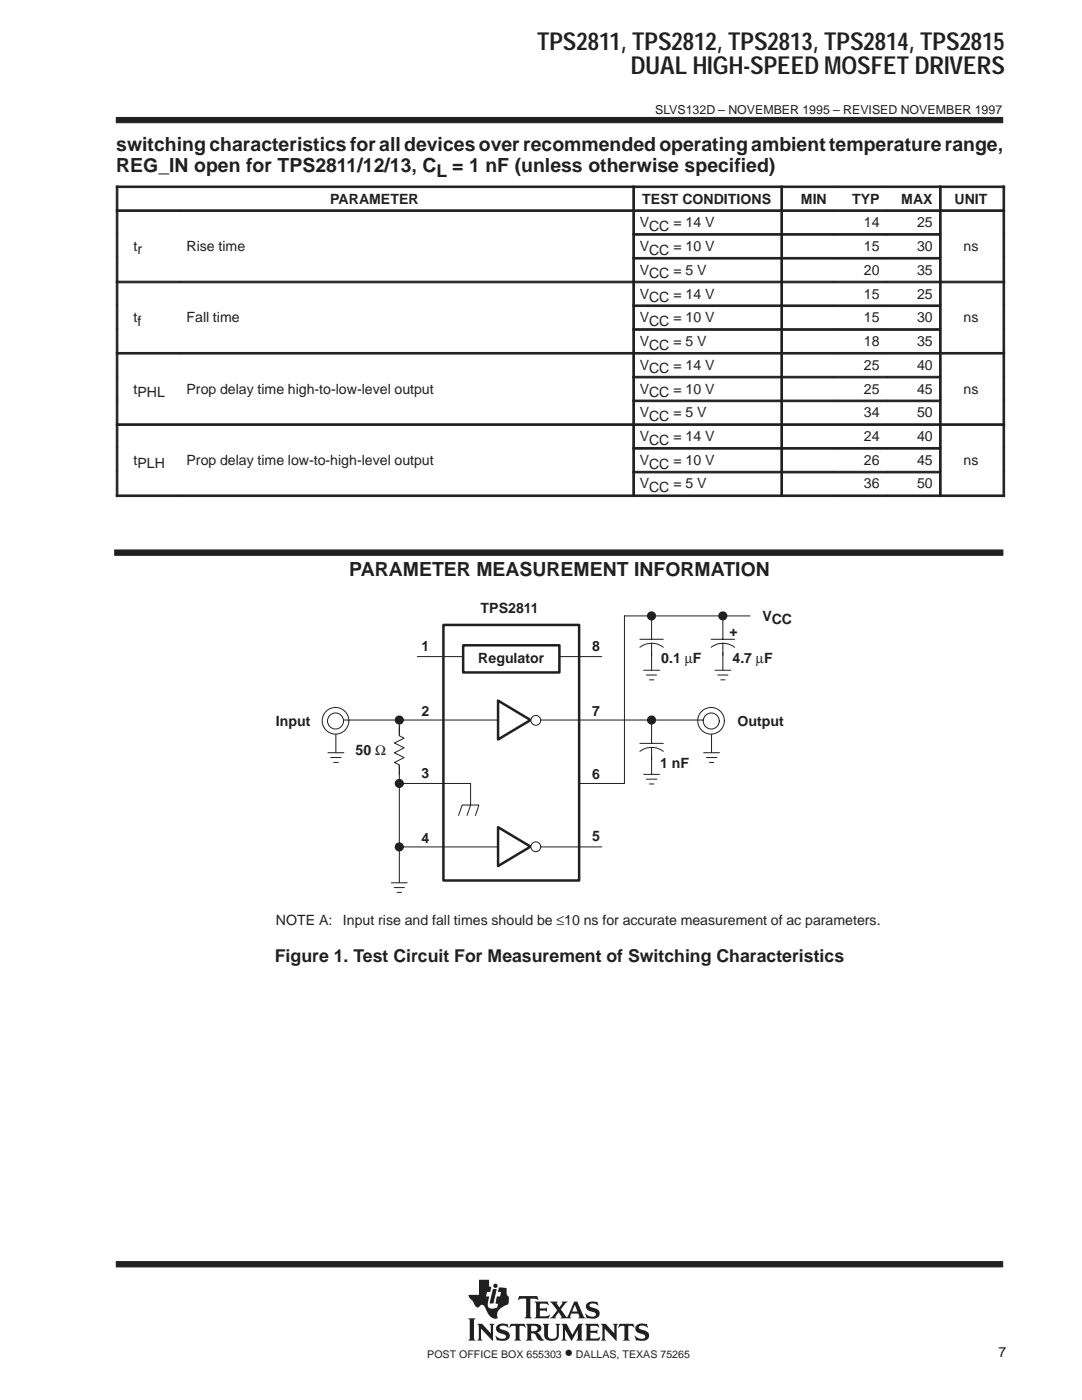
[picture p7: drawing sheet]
<svg xmlns="http://www.w3.org/2000/svg" width="216mm" height="279mm" viewBox="0 0 216 279" stroke-linecap="round" stroke-linejoin="round" font-family="sans-serif">
<g fill="#231f20" stroke="#231f20" stroke-width=".2">
<path d="M23.2 23.4h176.9v1.1h-176.9z" fill-rule="evenodd"/>
<path d="M23.2 251.8h176.9v1h-176.9z" fill-rule="evenodd"/>
</g>
<g fill="#231f20">
<path d="M98.3 257.3h.8l-.6 2.8h-.8z"/>
<path d="M104.9 264.2h1.9a.9 .9 0 0 1 1 .3 .9 .9 0 0 1 0 1.2l-.7 .2 .5 .4 .9 1.2a1.2 1.2 0 0 1-1.6-1l-.3-.4h-.6v1l.3 .4h-1.4l.3-.5v-2.3z" fill-rule="evenodd"/>
<path d="M109.7 259.8h1.6l-.2 .3 .5 .8 .6-.8-.1-.3h1.2l-.4 .2-1 1.3 1.2 1.6 1.5-3.1h.6l1.2 2.9 .4 .4-1.4-.1a.22 .22 0 0 0 .2-.1 .22 .22 0 0 0 0-.3l-.2-.4h-1.4l-.2 .7 .2 .2h-2.2l.2-.3-.5-.9-.7 .9 .2 .3h-1.3l.6-.4 .9-1.2z" fill-rule="evenodd"/>
<path d="M127.1 264.4l.8-.3 .9 .2 .2-.2 .3 .8-.1 .1a1.2 1.2 0 0 0-1.7-.1 1.47 1.47 0 0 0 1.3 .7 1.03 1.03 0 0 1 .7 1.2 1.03 1.03 0 0 1-1.2 .8l-1.1-.1-.2 .1-.4-1 .9 .5h.9a.45 .45 0 0 0 .4-.5 .45 .45 0 0 0-.6-.3l-.2-.1a1.11 1.11 0 0 1-1.2-1.5z" fill-rule="evenodd"/>
<path d="M123.6 264.2h2.8l.2 .8-.6-.4h-.5l-.1 .1v2.4l.3 .4h-1.4l.3-.4v-2.4l-.1-.1h-.5l-.7 .4z" fill-rule="evenodd"/>
<path d="M116.7 264.2h2.6l.2 .8-.6-.4-1.1 .1v.9h1.1l.3-.3v.9l-.4-.2h-1v1l1.3 .1 .7-.3-.3 .7h-2.8l.3-.4v-2.5z" fill-rule="evenodd"/>
<path d="M119.9 264.2h1l1.7 1.9v-1.5l-.3-.4h1l-.3 .4v3l-2.3-2.4v2l.3 .3h-1.1l.3-.4v-2.5z" fill-rule="evenodd"/>
<path d="M112 264.2h1.1l1.1 2.2 1.2-2.2h1l-.3 .4v2.6l.3 .3h-1.4l.3-.4v-1.7l-1.3 2.2-1.3-2.3v1.8l.4 .4h-1.1l.3-.5v-2.3z" fill-rule="evenodd"/>
<path d="M99.3 264.4l.7-.2 1.1 .1 .1-.2 .3 .8-.6-.3h-.8a.41 .41 0 0 0-.4 .4 .41 .41 0 0 0 .5 .4 1.29 1.29 0 0 1 1.5 1.4 1.08 1.08 0 0 1-1.2 .8l-1.1-.1-.2 .1-.4-1 .8 .5 .5 .1 .6-.1 .3-.3a.72 .72 0 0 0-.9-.6 .99 .99 0 0 1-1-.6 .99 .99 0 0 1 .2-1.2z" fill-rule="evenodd"/>
<path d="M101.9 264.2h2.8l.2 .8-.7-.4h-.4l-.1 .1v2.4l.3 .4h-1.4l.3-.4v-2.4l-.1-.1h-.5l-.7 .4z" fill-rule="evenodd"/>
<path d="M108.3 264.2h1.3l-.3 .4v2a.65 .65 0 0 0 .7 .6l.6-.1 .4-.4 .1-2-.3-.5h1l-.3 .4v1.8a1.54 1.54 0 0 1-2.4 .9l-.5-.6v-2.1z" fill-rule="evenodd"/>
<path d="M95.2 264.2h1l1.7 1.9v-1.5l-.3-.4h1.1l-.3 .4v3l-2.4-2.4v1.9l.3 .4h-1.1l.3-.5v-2.3z" fill-rule="evenodd"/>
<path d="M93.4 263.1h1.5l-.3 .4v3.6l.3 .4h-1.5l.3-.4v-3.6z" fill-rule="evenodd"/>
<path d="M103.6 258.7h3.6l.2 .8-.4-.3h-1.2v3.6l.3 .3h-1.4l.2-.2 .1-.3v-3.2l-.1-.2h-.8l-.7 .3z" fill-rule="evenodd"/>
<path d="M106.7 259.8h2.6l.1 .7-.5-.3-1.2 .1v.8h1.1l.3-.2v.9l-.4-.2h-1v1l.2 .1h1.2l.5-.4 .1 .1-.2 .7h-2.8l.3-.5v-2.3z" fill-rule="evenodd"/>
<path d="M117.1 260.2a2.09 2.09 0 0 1 1.9-.3l.2-.2 .1 .9a1.22 1.22 0 0 0-1.7-.1 .82 .82 0 0 0 .9 .5 1.06 1.06 0 0 1 1.2 1.1 1.06 1.06 0 0 1-1.2 1.1l-1.2-.2-.2 .2-.3-1 .8 .5 .8 .1a.46 .46 0 0 0 .5-.5 .46 .46 0 0 0-.5-.5h-.2a1.11 1.11 0 0 1-1.2-1.6z" fill-rule="evenodd"/>
<path d="M95.6 255.4h2v1.3l.4 .2-.2 .9h-.6l-.2 .9h.6l-.3 1.3 .1 .7a.9 .9 0 0 0 1.2 .4l.6-.2 .2-.7-.5-.1 .2-1.4h.7l.2-.9h-.7l.3-.9 1.5 .2v1.1l.2 .4 .2 .1v.7a.81 .81 0 0 1-.6 1.1 2.73 2.73 0 0 0-1.7 1.7l.1 .8-.1 .1a1.81 1.81 0 0 1-2.1-1.5l-.3-.6a.7 .7 0 0 0-.6-.6 .7 .7 0 0 0-.7 .5 1.12 1.12 0 0 1-1.1-1.1l-.7-.8-.2-.6h2.1z" fill-rule="evenodd"/>
<circle cx="98.9" cy="256.6" r=".43"/>
</g>
<g fill="#fff">
<path d="M114.7 260.4l.5 1.3h-1z"/>
<path d="M106 264.6h.6a.56 .56 0 0 1 .6 .5 .56 .56 0 0 1-.6 .6h-.6z" fill-rule="evenodd"/>
</g>
<g fill="#231f20" stroke="#231f20" stroke-width=".2">
<path d="M23.2 37.1h.3v4.8h-.3z" fill-rule="evenodd"/>
<path d="M23.2 37.1h103.1v.3h-103.1z" fill-rule="evenodd"/>
<path d="M126.3 37.1h.3v4.8h-.3z" fill-rule="evenodd"/>
<path d="M126.3 37.1h29.5v.3h-29.5z" fill-rule="evenodd"/>
<path d="M155.8 37.1h.3v4.8h-.3z" fill-rule="evenodd"/>
<path d="M155.8 37.1h10.5v.3h-10.5z" fill-rule="evenodd"/>
<path d="M166.4 37.1h10.5v.3h-10.5z" fill-rule="evenodd"/>
<path d="M176.9 37.1h10.6v.3h-10.6z" fill-rule="evenodd"/>
<path d="M187.5 37.1h.3v4.8h-.3z" fill-rule="evenodd"/>
<path d="M200.1 37.1h.4v4.8h-.4z" fill-rule="evenodd"/>
<path d="M187.5 37.1h13v.3h-13z" fill-rule="evenodd"/>
<path d="M23.2 41.9h.3v4.7h-.3z" fill-rule="evenodd"/>
<path d="M23.2 41.9h12.6v.3h-12.6z" fill-rule="evenodd"/>
<path d="M35.9 41.9h90.4v.3h-90.4z" fill-rule="evenodd"/>
<path d="M126.3 41.9h.3v4.7h-.3z" fill-rule="evenodd"/>
<path d="M126.3 41.9h29.5v.3h-29.5z" fill-rule="evenodd"/>
<path d="M155.8 41.9h.3v4.7h-.3z" fill-rule="evenodd"/>
<path d="M155.8 41.9h10.5v.3h-10.5z" fill-rule="evenodd"/>
<path d="M166.4 41.9h10.5v.3h-10.5z" fill-rule="evenodd"/>
<path d="M176.9 41.9h10.6v.3h-10.6z" fill-rule="evenodd"/>
<path d="M187.5 41.9h.3v4.7h-.3z" fill-rule="evenodd"/>
<path d="M200.1 41.9h.4v4.7h-.4z" fill-rule="evenodd"/>
<path d="M187.5 41.9h13v.3h-13z" fill-rule="evenodd"/>
<path d="M23.2 46.6h.3v4.8h-.3z" fill-rule="evenodd"/>
<path d="M126.3 46.6h.3v4.8h-.3z" fill-rule="evenodd"/>
<path d="M126.3 46.6h29.5v.3h-29.5z" fill-rule="evenodd"/>
<path d="M155.8 46.6h.3v4.8h-.3z" fill-rule="evenodd"/>
<path d="M155.8 46.6h10.5v.3h-10.5z" fill-rule="evenodd"/>
<path d="M166.4 46.6h10.5v.3h-10.5z" fill-rule="evenodd"/>
<path d="M176.9 46.6h10.6v.3h-10.6z" fill-rule="evenodd"/>
<path d="M187.5 46.6h.3v4.8h-.3z" fill-rule="evenodd"/>
<path d="M200.1 46.6h.4v4.8h-.4z" fill-rule="evenodd"/>
<path d="M23.2 51.4h.3v4.7h-.3z" fill-rule="evenodd"/>
<path d="M126.3 51.4h.3v4.7h-.3z" fill-rule="evenodd"/>
<path d="M126.3 51.4h29.5v.3h-29.5z" fill-rule="evenodd"/>
<path d="M155.8 51.4h.3v4.7h-.3z" fill-rule="evenodd"/>
<path d="M155.8 51.4h10.5v.3h-10.5z" fill-rule="evenodd"/>
<path d="M166.4 51.4h10.5v.3h-10.5z" fill-rule="evenodd"/>
<path d="M176.9 51.4h10.6v.3h-10.6z" fill-rule="evenodd"/>
<path d="M187.5 51.4h.3v4.7h-.3z" fill-rule="evenodd"/>
<path d="M200.1 51.4h.4v4.7h-.4z" fill-rule="evenodd"/>
<path d="M23.2 56.1h.3v4.7h-.3z" fill-rule="evenodd"/>
<path d="M23.2 56.1h12.6v.3h-12.6z" fill-rule="evenodd"/>
<path d="M35.9 56.1h90.4v.3h-90.4z" fill-rule="evenodd"/>
<path d="M126.3 56.1h.3v4.7h-.3z" fill-rule="evenodd"/>
<path d="M126.3 56.1h29.5v.3h-29.5z" fill-rule="evenodd"/>
<path d="M155.8 56.1h.3v4.7h-.3z" fill-rule="evenodd"/>
<path d="M155.8 56.1h10.5v.3h-10.5z" fill-rule="evenodd"/>
<path d="M166.4 56.1h10.5v.3h-10.5z" fill-rule="evenodd"/>
<path d="M176.9 56.1h10.6v.3h-10.6z" fill-rule="evenodd"/>
<path d="M187.5 56.1h.3v4.7h-.3z" fill-rule="evenodd"/>
<path d="M200.1 56.1h.4v4.7h-.4z" fill-rule="evenodd"/>
<path d="M187.5 56.1h13v.3h-13z" fill-rule="evenodd"/>
<path d="M23.2 60.9h.3v4.7h-.3z" fill-rule="evenodd"/>
<path d="M126.3 60.9h.3v4.7h-.3z" fill-rule="evenodd"/>
<path d="M126.3 60.9h29.5v.3h-29.5z" fill-rule="evenodd"/>
<path d="M155.8 60.9h.3v4.7h-.3z" fill-rule="evenodd"/>
<path d="M155.8 60.9h10.5v.3h-10.5z" fill-rule="evenodd"/>
<path d="M166.4 60.9h10.5v.3h-10.5z" fill-rule="evenodd"/>
<path d="M176.9 60.9h10.6v.3h-10.6z" fill-rule="evenodd"/>
<path d="M187.5 60.9h.3v4.7h-.3z" fill-rule="evenodd"/>
<path d="M200.1 60.9h.4v4.7h-.4z" fill-rule="evenodd"/>
<path d="M23.2 65.6h.3v4.7h-.3z" fill-rule="evenodd"/>
<path d="M126.3 65.6h.3v4.7h-.3z" fill-rule="evenodd"/>
<path d="M126.3 65.6h29.5v.3h-29.5z" fill-rule="evenodd"/>
<path d="M155.8 65.6h.3v4.7h-.3z" fill-rule="evenodd"/>
<path d="M155.8 65.6h10.5v.3h-10.5z" fill-rule="evenodd"/>
<path d="M166.4 65.6h10.5v.3h-10.5z" fill-rule="evenodd"/>
<path d="M176.9 65.6h10.6v.3h-10.6z" fill-rule="evenodd"/>
<path d="M187.5 65.6h.3v4.7h-.3z" fill-rule="evenodd"/>
<path d="M200.1 65.6h.4v4.7h-.4z" fill-rule="evenodd"/>
<path d="M23.2 70.3h.3v4.8h-.3z" fill-rule="evenodd"/>
<path d="M23.2 70.3h12.6v.4h-12.6z" fill-rule="evenodd"/>
<path d="M35.9 70.3h90.4v.4h-90.4z" fill-rule="evenodd"/>
<path d="M126.3 70.3h.3v4.8h-.3z" fill-rule="evenodd"/>
<path d="M126.3 70.3h29.5v.4h-29.5z" fill-rule="evenodd"/>
<path d="M155.8 70.3h.3v4.8h-.3z" fill-rule="evenodd"/>
<path d="M155.8 70.3h10.5v.4h-10.5z" fill-rule="evenodd"/>
<path d="M166.4 70.3h10.5v.4h-10.5z" fill-rule="evenodd"/>
<path d="M176.9 70.3h10.6v.4h-10.6z" fill-rule="evenodd"/>
<path d="M187.5 70.3h.3v4.8h-.3z" fill-rule="evenodd"/>
<path d="M200.1 70.3h.4v4.8h-.4z" fill-rule="evenodd"/>
<path d="M187.5 70.3h13v.4h-13z" fill-rule="evenodd"/>
<path d="M23.2 75.1h.3v4.7h-.3z" fill-rule="evenodd"/>
<path d="M126.3 75.1h.3v4.7h-.3z" fill-rule="evenodd"/>
<path d="M126.3 75.1h29.5v.3h-29.5z" fill-rule="evenodd"/>
<path d="M155.8 75.1h.3v4.7h-.3z" fill-rule="evenodd"/>
<path d="M155.8 75.1h10.5v.3h-10.5z" fill-rule="evenodd"/>
<path d="M166.4 75.1h10.5v.3h-10.5z" fill-rule="evenodd"/>
<path d="M176.9 75.1h10.6v.3h-10.6z" fill-rule="evenodd"/>
<path d="M187.5 75.1h.3v4.7h-.3z" fill-rule="evenodd"/>
<path d="M200.1 75.1h.4v4.7h-.4z" fill-rule="evenodd"/>
<path d="M23.2 79.8h.3v4.8h-.3z" fill-rule="evenodd"/>
<path d="M126.3 79.8h.3v4.8h-.3z" fill-rule="evenodd"/>
<path d="M126.3 79.8h29.5v.4h-29.5z" fill-rule="evenodd"/>
<path d="M155.8 79.8h.3v4.8h-.3z" fill-rule="evenodd"/>
<path d="M155.8 79.8h10.5v.4h-10.5z" fill-rule="evenodd"/>
<path d="M166.4 79.8h10.5v.4h-10.5z" fill-rule="evenodd"/>
<path d="M176.9 79.8h10.6v.4h-10.6z" fill-rule="evenodd"/>
<path d="M187.5 79.8h.3v4.8h-.3z" fill-rule="evenodd"/>
<path d="M200.1 79.8h.4v4.8h-.4z" fill-rule="evenodd"/>
<path d="M23.2 84.6h.3v4.7h-.3z" fill-rule="evenodd"/>
<path d="M23.2 84.6h12.6v.3h-12.6z" fill-rule="evenodd"/>
<path d="M35.9 84.6h90.4v.3h-90.4z" fill-rule="evenodd"/>
<path d="M126.3 84.6h.3v4.7h-.3z" fill-rule="evenodd"/>
<path d="M126.3 84.6h29.5v.3h-29.5z" fill-rule="evenodd"/>
<path d="M155.8 84.6h.3v4.7h-.3z" fill-rule="evenodd"/>
<path d="M155.8 84.6h10.5v.3h-10.5z" fill-rule="evenodd"/>
<path d="M166.4 84.6h10.5v.3h-10.5z" fill-rule="evenodd"/>
<path d="M176.9 84.6h10.6v.3h-10.6z" fill-rule="evenodd"/>
<path d="M187.5 84.6h.3v4.7h-.3z" fill-rule="evenodd"/>
<path d="M200.1 84.6h.4v4.7h-.4z" fill-rule="evenodd"/>
<path d="M187.5 84.6h13v.3h-13z" fill-rule="evenodd"/>
<path d="M23.2 89.3h.3v4.7h-.3z" fill-rule="evenodd"/>
<path d="M126.3 89.3h.3v4.7h-.3z" fill-rule="evenodd"/>
<path d="M126.3 89.3h29.5v.3h-29.5z" fill-rule="evenodd"/>
<path d="M155.8 89.3h.3v4.7h-.3z" fill-rule="evenodd"/>
<path d="M155.8 89.3h10.5v.3h-10.5z" fill-rule="evenodd"/>
<path d="M166.4 89.3h10.5v.3h-10.5z" fill-rule="evenodd"/>
<path d="M176.9 89.3h10.6v.3h-10.6z" fill-rule="evenodd"/>
<path d="M187.5 89.3h.3v4.7h-.3z" fill-rule="evenodd"/>
<path d="M200.1 89.3h.4v4.7h-.4z" fill-rule="evenodd"/>
<path d="M23.2 94.1h.3v5h-.3z" fill-rule="evenodd"/>
<path d="M23.2 98.8h12.6v.3h-12.6z" fill-rule="evenodd"/>
<path d="M35.9 98.8h90.4v.3h-90.4z" fill-rule="evenodd"/>
<path d="M126.3 94.1h.3v5h-.3z" fill-rule="evenodd"/>
<path d="M126.3 94.1h29.5v.3h-29.5z" fill-rule="evenodd"/>
<path d="M126.3 98.8h29.5v.3h-29.5z" fill-rule="evenodd"/>
<path d="M155.8 94.1h.3v5h-.3z" fill-rule="evenodd"/>
<path d="M155.8 94.1h10.5v.3h-10.5z" fill-rule="evenodd"/>
<path d="M155.8 98.8h10.5v.3h-10.5z" fill-rule="evenodd"/>
<path d="M166.4 94.1h10.5v.3h-10.5z" fill-rule="evenodd"/>
<path d="M166.4 98.8h10.5v.3h-10.5z" fill-rule="evenodd"/>
<path d="M176.9 94.1h10.6v.3h-10.6z" fill-rule="evenodd"/>
<path d="M176.9 98.8h10.6v.3h-10.6z" fill-rule="evenodd"/>
<path d="M187.5 94.1h.3v5h-.3z" fill-rule="evenodd"/>
<path d="M200.1 94.1h.4v5h-.4z" fill-rule="evenodd"/>
<path d="M187.5 98.8h13v.3h-13z" fill-rule="evenodd"/>
<path d="M22.9 109.8h177.2v1h-177.2z" fill-rule="evenodd"/>
</g>
<path d="M67 143.9v6.3M79.7 143.7v32.5M112.2 156.4h12.4" fill="none" stroke="#231f20" stroke-width=".2"/>
<path d="M88.5 124.7h27.1v51h-27.1z" fill-rule="evenodd" fill="#fff"/>
<path d="M88.5 124.7h27.1v51h-27.1z" fill="none" stroke="#231f20" stroke-width=".5"/>
<path d="M79.7 156.4h14.2M79.7 169h40.4" fill="none" stroke="#231f20" stroke-width=".2"/>
<circle cx="67" cy="143.8" r="2.66" fill="#fff"/>
<circle cx="67" cy="143.8" r="2.66" fill="none" stroke="#231f20" stroke-width=".2"/>
<circle cx="67" cy="143.9" r="1.6" fill="#fff"/>
<circle cx="67" cy="143.9" r="1.6" fill="none" stroke="#231f20" stroke-width=".2"/>
<path d="M78.7 146.8h2v5.9h-2z" fill-rule="evenodd" fill="#fff"/>
<path d="M83.3 131h36.8M79.7 144.9v1.9l.9 .5-1.9 1 1.9 .9-1.9 1 1.9 1-1.9 1 1 .5v1.9" fill="none" stroke="#231f20" stroke-width=".2"/>
<path d="M92.4 128.8h19.2v5.4h-19.2z" fill-rule="evenodd" fill="#fff"/>
<path d="M92.4 128.8h19.2v5.4h-19.2z" fill="none" stroke="#231f20" stroke-width=".5"/>
<path d="M93.9 156.4v4.3l-.7 2M91.5 162.7l.7-2h3.4l-.7 2" fill="none" stroke="#231f20" stroke-width=".2"/>
<path d="M99.4 165.1l6.5 3.9-6.5 3.8z" fill="#fff"/>
<path d="M99.4 165.1l6.5 3.9-6.5 3.8z" fill="none" stroke="#231f20" stroke-width=".5"/>
<circle cx="105.9" cy="169" r=".17" fill="#231f20"/>
<path d="M106.9 169h.1" fill="none" stroke="#231f20" stroke-width=".2"/>
<circle cx="106.9" cy="169" r=".98" fill="#fff"/>
<circle cx="106.9" cy="169" r=".98" fill="none" stroke="#231f20" stroke-width=".2"/>
<circle cx="79.7" cy="143.7" r=".74" fill="#231f20" stroke="#231f20" stroke-width=".34"/>
<circle cx="79.7" cy="143.7" r=".17" fill="#231f20"/>
<circle cx="79.7" cy="156.4" r=".74" fill="#231f20" stroke="#231f20" stroke-width=".34"/>
<circle cx="79.7" cy="156.4" r=".17" fill="#231f20"/>
<circle cx="79.7" cy="169" r=".74" fill="#231f20" stroke="#231f20" stroke-width=".34"/>
<circle cx="79.7" cy="169" r=".17" fill="#231f20"/>
<path d="M130 122.9v10.9M149.7 122.9h-25.1v33.5M65.4 150.2h3.2M66 151.2h2.1M66.6 152.2h.9M78.1 176.2h3.2M78.6 177.1h2.1M79.3 178.1h.8" fill="none" stroke="#231f20" stroke-width=".2"/>
<path d="M127.7 125.1h4.7v5h-4.7z" fill-rule="evenodd" fill="#fff"/>
<path d="M127.7 129.2a3.8 3.8 0 0 1 4.7 0M127.7 127.6h4.7M130 125v2.6M130 128.4v2.4" fill="none" stroke="#231f20" stroke-width=".2"/>
<circle cx="130" cy="122.9" r=".74" fill="#231f20" stroke="#231f20" stroke-width=".34"/>
<circle cx="130" cy="122.9" r=".17" fill="#231f20"/>
<path d="M128.4 133.8h3.2M129 134.7h2M129.6 135.7h.9M144.2 122.9v10.9" fill="none" stroke="#231f20" stroke-width=".2"/>
<path d="M141.9 125.1h4.7v5h-4.7z" fill-rule="evenodd" fill="#fff"/>
<path d="M141.9 129.2a3.8 3.8 0 0 1 4.7 0M141.9 127.6h4.7M144.2 125v2.6M144.2 128.4v2.4" fill="none" stroke="#231f20" stroke-width=".2"/>
<circle cx="144.2" cy="122.9" r=".74" fill="#231f20" stroke="#231f20" stroke-width=".34"/>
<circle cx="144.2" cy="122.9" r=".17" fill="#231f20"/>
<path d="M142.7 133.8h3.1M143.2 134.7h2.1M143.8 135.7h.9M130 143.7v10.8" fill="none" stroke="#231f20" stroke-width=".2"/>
<path d="M127.7 145.9h4.7v5h-4.7z" fill-rule="evenodd" fill="#fff"/>
<path d="M127.7 150a3.8 3.8 0 0 1 4.7 0M127.7 148.4h4.7M130 145.7v2.7M130 149.2v2.4" fill="none" stroke="#231f20" stroke-width=".2"/>
<circle cx="130" cy="143.7" r=".74" fill="#231f20" stroke="#231f20" stroke-width=".34"/>
<circle cx="130" cy="143.7" r=".17" fill="#231f20"/>
<path d="M128.4 154.5h3.2M129 155.5h2M129.6 156.5h.9M142 143.9v6.3" fill="none" stroke="#231f20" stroke-width=".2"/>
<circle cx="141.9" cy="143.8" r="2.66" fill="#fff"/>
<circle cx="141.9" cy="143.8" r="2.66" fill="none" stroke="#231f20" stroke-width=".2"/>
<circle cx="141.9" cy="143.9" r="1.6" fill="#fff"/>
<g fill="none" stroke="#231f20" stroke-width=".2">
<path d="M68.6 143.7h71.7M140.4 150.2h3.2M141 151.2h2M141.6 152.2h.8"/>
<circle cx="141.9" cy="143.9" r="1.6"/>
</g>
<path d="M99.4 139.8l6.5 3.9-6.5 3.9z" fill="#fff"/>
<path d="M99.4 139.8l6.5 3.9-6.5 3.9z" fill="none" stroke="#231f20" stroke-width=".5"/>
<circle cx="105.9" cy="143.7" r=".17" fill="#231f20"/>
<path d="M106.9 143.8h.1" fill="none" stroke="#231f20" stroke-width=".2"/>
<circle cx="106.9" cy="143.8" r=".98" fill="#fff"/>
<circle cx="106.9" cy="143.8" r=".98" fill="none" stroke="#231f20" stroke-width=".2"/>
<g font-size="4.9" fill="#231f20">
<text x="107.2" y="9.9">TPS2811, TPS2812, TPS2813, TPS2814, TPS2815</text>
<text x="125.9" y="14.8">DUAL HIGH-SPEED MOSFET DRIVERS</text>
</g>
<g font-size="3.9" fill="#231f20">
<text x="23.2" y="30.2">switching characteristics for all devices over recommended operating ambient temperature range,</text>
<text x="23.2" y="34.4">REG_IN open for TPS2811/12/13, C</text>
<text x="69.7" y="115">PARAMETER MEASUREMENT INFORMATION</text>
</g>
<g font-size="3.5" fill="#231f20">
<text x="87.1" y="35.4">L = 1 nF (unless otherwise specified)</text>
<text x="54.8" y="191.9">Figure 1. Test Circuit For Measurement of Switching Characteristics</text>
<text x="112.7" y="271">•</text>
</g>
<g font-size="2.8" fill="#231f20">
<text x="65.9" y="40.6">PARAMETER</text>
<text x="128.2" y="40.6">TEST CONDITIONS</text>
<text x="159.8" y="40.6">MIN</text>
<text x="170" y="40.6">TYP</text>
<text x="179.8" y="40.6">MAX</text>
<text x="190.5" y="40.6">UNIT</text>
<text x="127.6" y="45.4">VCC = 14 V</text>
<text x="172.4" y="45.4">14</text>
<text x="183" y="45.4">25</text>
<text x="26.7" y="50.1">tr</text>
<text x="37.2" y="50.1">Rise time</text>
<text x="127.6" y="50.1">VCC = 10 V</text>
<text x="172.4" y="50.1">15</text>
<text x="183" y="50.1">30</text>
<text x="192.3" y="50.1">ns</text>
<text x="127.6" y="54.9">VCC = 5 V</text>
<text x="127.6" y="59.6">VCC = 14 V</text>
<text x="172.4" y="54.9">20</text>
<text x="172.4" y="59.6">15</text>
<text x="183" y="54.9">35</text>
<text x="183" y="59.6">25</text>
<text x="26.7" y="64.3">tf</text>
<text x="37.2" y="64.3">Fall time</text>
<text x="127.6" y="64.3">VCC = 10 V</text>
<text x="172.4" y="64.3">15</text>
<text x="183" y="64.3">30</text>
<text x="192.3" y="64.3">ns</text>
<text x="127.6" y="69.1">VCC = 5 V</text>
<text x="172.4" y="69.1">18</text>
<text x="183" y="69.1">35</text>
<text x="127.6" y="73.8">VCC = 14 V</text>
<text x="172.4" y="73.8">25</text>
<text x="183" y="73.8">40</text>
<text x="26.7" y="78.6">tPHL</text>
<text x="37.2" y="78.6">Prop delay time high-to-low-level output</text>
<text x="127.6" y="83.3">VCC = 5 V</text>
<text x="127.6" y="78.6">VCC = 10 V</text>
<text x="172.4" y="78.6">25</text>
<text x="172.4" y="83.3">34</text>
<text x="183" y="78.6">45</text>
<text x="183" y="83.3">50</text>
<text x="192.3" y="78.6">ns</text>
<text x="127.6" y="88.1">VCC = 14 V</text>
<text x="172.4" y="88.1">24</text>
<text x="183" y="88.1">40</text>
<text x="26.7" y="92.8">tPLH</text>
<text x="37.2" y="92.8">Prop delay time low-to-high-level output</text>
<text x="127.6" y="92.8">VCC = 10 V</text>
<text x="172.4" y="92.8">26</text>
<text x="183" y="92.8">45</text>
<text x="192.3" y="92.8">ns</text>
<text x="127.6" y="97.5">VCC = 5 V</text>
<text x="172.4" y="97.5">36</text>
<text x="183" y="97.5">50</text>
<text x="95.9" y="122.3">TPS2811</text>
<text x="152.1" y="123.9">VCC</text>
<text x="84.1" y="130">1</text>
<text x="118.2" y="130">8</text>
<text x="145.6" y="126.8">+</text>
<text x="95.4" y="132.3">Regulator</text>
<text x="131.9" y="132.3">0.1 µF</text>
<text x="146.2" y="132.3">4.7 µF</text>
<text x="84.1" y="142.9">2</text>
<text x="118.2" y="142.9">7</text>
<text x="55.1" y="144.9">Input</text>
<text x="147.2" y="144.9">Output</text>
<text x="70.9" y="150.8">50 Ω</text>
<text x="84.1" y="155.3">3</text>
<text x="118.2" y="155.5">6</text>
<text x="131.7" y="153.2">1 nF</text>
<text x="118.2" y="167.9">5</text>
<text x="84.1" y="168.1">4</text>
<text x="55.1" y="184.7">NOTE A:</text>
<text x="68.4" y="184.7">Input rise and fall times should be ≤10 ns for accurate measurement of ac parameters.</text>
<text x="199.2" y="270.7">7</text>
</g>
<text font-size="2.5" fill="#231f20" x="130.7" y="22.7">SLVS132D – NOVEMBER 1995 – REVISED NOVEMBER 1997</text>
<g font-size="2.1" fill="#231f20">
<text x="85.3" y="271">POST OFFICE BOX 655303</text>
<text x="114.9" y="271">DALLAS, TEXAS 75265</text>
</g>
</svg>
